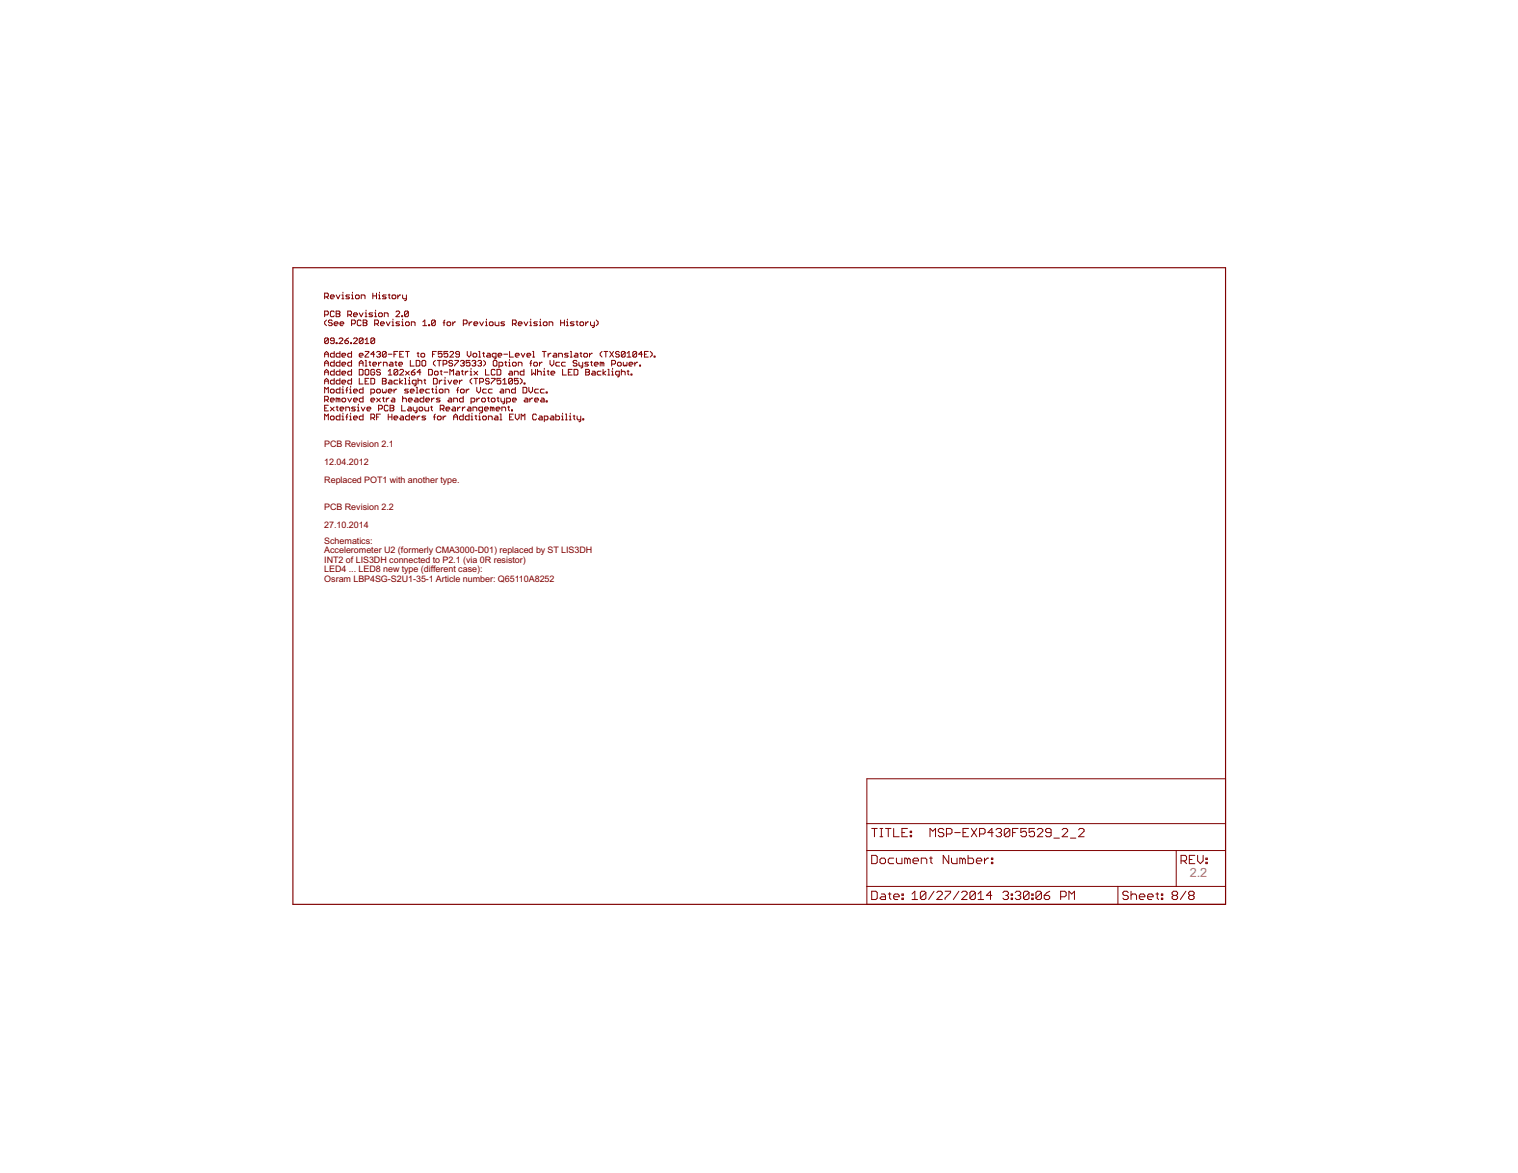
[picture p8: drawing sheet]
<svg xmlns="http://www.w3.org/2000/svg" width="279mm" height="216mm" viewBox="0 0 279 216" stroke-linecap="round" stroke-linejoin="round" font-family="sans-serif">
<g fill="none" stroke="#800000" stroke-width=".18">
<path d="M59.8 54.7h.5l.1-.2v-.4l-.1-.1h-.5v1M59.8 58h.5l.1-.2v-.4l-.1-.1h-.5v1M60.1 58.9l-.3 .3v.4l.3 .3M60.1 54.7l.3 .3M60.8 54.7h.7l-.2-.4h-.3l-.2 .2v.3l.2 .2h.3M61.2 59.1l-.2-.2h-.4l-.1 .2 .1 .3h.4l.2 .2-.2 .3h-.4l-.1-.1M61.5 57.4l-.2-.1h-.3l-.2 .1v.7l.2 .2h.3l.2-.2M61.5 59.6h.7l-.2-.4h-.3l-.2 .2v.4l.2 .1h.3M61.9 54.3l.3 .7 .4-.7M61.9 57.3h.5l.2 .1-.2 .4 .2 .3-.2 .2h-.5zM61.9 57.8h.5M62.6 59.6h.7l-.2-.4h-.3l-.2 .2v.4l.2 .1h.3"/>
<path d="M62.9 55h.4M62.9 54.3h.2v.7M63.1 53.8v.2M64 58h.5l.2-.2v-.4l-.2-.1h-.5v1M64.3 54.3h-.5l-.2 .2 .7 .3-.1 .2h-.6M64.3 58l.4 .3M64.7 55h.4M64.7 54.3h.2v.7M64.7 59.6h.5l.2-.2v-.3l-.2-.2h-.5v1M64.9 53.8v.2M65.1 58h.7l-.2-.4h-.4l-.1 .2v.3l.1 .2h.4M65.4 54.5l.2-.2h.3l.2 .2v.3l-.2 .2h-.3l-.2-.2z"/>
<path d="M66.1 57.6l.4 .7 .3-.7M66.5 59.1l-.2-.2h-.3l-.2 .2v.7l.2 .1h.3l.2-.1M66.5 55v-.7h.5l.2 .2v.5M66.8 58.9h.6l.1 .2-.1 .3 .1 .4-.1 .1h-.6zM66.8 59.4h.6M67.2 58.3h.3M67.2 57.6h.2v.7M67.4 57.1v.2M68.6 57.6h-.5l-.2 .2 .2 .2h.3l.2 .1-.2 .2h-.5M68.6 54v1M68.6 54.5h.7M69 59.6h.5l.2-.2v-.3l-.2-.2h-.5v1"/>
<path d="M69 58.3h.3M69 57.6h.1v.7M69.1 57.1v.2M69.3 54v1M69.3 59.6l.4 .3M69.7 55h.3M69.7 54.3h.1v.7M69.7 57.8l.1-.2h.4l.2 .2v.3l-.2 .2h-.4l-.1-.2zM69.8 53.8v.2M70 59.6h.7l-.2-.4h-.3l-.2 .2v.4l.2 .1h.3M70.7 58.3v-.7h.6l.1 .2v.5M71.1 54.3h-.5l-.2 .2 .2 .2h.3l.2 .1-.2 .2h-.5"/>
<path d="M71.1 59.2l.3 .7 .4-.7M71.5 54.3h.3M71.6 54.1v.7l.2 .2M72.2 54.5l.1-.2h.4l.2 .2v.3l-.2 .2h-.4l-.1-.2zM72.2 59.9h.3M72.2 59.2h.1v.7M72.3 58.7v.2M72.9 57.4l.1-.1h.4l.2 .1v.2l-.7 .7h.7M73.2 54.3v.7M73.6 59.2h-.6l-.1 .2 .7 .4-.2 .1h-.5M73.7 54.3h-.1l-.4 .4M73.9 58.1h.2v.2h-.2z"/>
<path d="M73.9 59.2h.2v.7M73.9 59.9h.4M74.1 54.3v.5l.2 .2h.5M74.1 58.7v.2M74.6 59.4l.2-.2h.4l.1 .2v.4l-.1 .1h-.4l-.2-.1zM74.8 54.3v.9l-.3 .1M75.2 57.4l-.2-.1h-.4l-.1 .1v.7M75.2 57.4v.7l-.2 .2h-.4l-.1-.2M75.2 57.4l-.7 .7M75.7 59.9v-.7h.5l.2 .2v.5M77.8 59.9h.7M77.8 59.2l.4-.3v1"/>
<path d="M78.9 59.8h.2v.1h-.2zM80.1 59.1l-.2-.2h-.3l-.2 .2v.7M80.1 59.1v.7l-.2 .1h-.3l-.2-.1M80.1 59.1l-.7 .7M81.6 59.4h.3M81.9 58.9l-.2 .2v.8M82.3 59.4l.1-.2h.4l.2 .2v.4l-.2 .1h-.4l-.1-.1zM83.3 59.2v.7M83.8 59.2h-.1l-.4 .4M85.3 59.6h.5l.2-.2v-.3l-.2-.2h-.5v1M86.3 59.2v.7M86.9 59.2h-.2l-.4 .4"/>
<path d="M87.2 59.6h.7l-.1-.4h-.4l-.2 .2v.4l.2 .1h.4M88.3 59.2l.3 .7 .4-.7M89.4 59.9h.3M89.4 59.2h.1v.7M89.5 58.7v.2M90.1 59.4l.1-.2h.4l.2 .2v.4l-.2 .1h-.4l-.1-.1zM91.1 59.2v.6l.2 .1h.5v-.7M92.9 59.2h-.5l-.2 .2 .7 .4-.2 .1h-.5M94.3 59.6h.5l.2-.2v-.3l-.2-.2h-.5v1M94.7 59.6l.3 .3M95.4 59.6h.7l-.2-.4h-.3l-.2 .2v.4l.2 .1h.3M96.5 59.2l.3 .7 .4-.7"/>
<path d="M97.5 59.9h.4M97.5 59.2h.2v.7M97.7 58.7v.2M98.9 59.2h-.5l-.2 .2 .7 .4-.2 .1h-.5M99.3 59.9h.3M99.3 59.2h.2v.7M99.5 58.7v.2M100 59.4l.2-.2h.3l.2 .2v.4l-.2 .1h-.3l-.2-.1zM101.1 59.9v-.7h.5l.1 .2v.5M103.2 59.4h.7M103.2 58.9v1M103.9 58.9v1"/>
<path d="M104.2 59.9h.4M104.2 59.2h.2v.7M104.4 58.7v.2M105.7 59.2h-.6l-.1 .2 .1 .2h.4l.2 .2-.2 .1h-.5M106 59.2h.4M106.2 59.1v.7l.2 .1M106.7 59.4l.2-.2h.4l.1 .2v.4l-.1 .1h-.4l-.2-.1zM107.8 59.2v.7M108.3 59.2h-.2l-.3 .4M108.7 59.2v.6l.2 .1h.5M109.4 59.2v.9l-.4 .2M109.7 58.9l.4 .3v.4l-.4 .3"/>
<path d="M59.8 65.7v-.7l.3-.3 .3 .3v.7M59.8 67.4v-.7l.3-.4 .3 .4v.7M59.8 69v-.7l.3-.3 .3 .3v.7M59.8 70.7v-.7l.3-.4 .3 .4v.7M59.8 72.3v-1l.3 .3 .3-.3v1M59.8 73.6h.5l.1-.2v-.3l-.1-.2h-.5v1.1M59.8 77.3v-1.1l.3 .4 .3-.4v1.1M59.8 65.2h.6M59.8 68.5h.6M59.8 66.8h.6M59.8 70.1h.6M59.8 75.1h.3"/>
<path d="M60.1 73.6l.3 .4M60.4 62.4l-.1-.2h-.4l-.1 .2v.7M60.4 74.6h-.6v1h.6M60.4 62.4v.7l-.1 .1h-.4l-.1-.1M60.4 62.4l-.6 .7M60.8 73.6h.7l-.2-.3h-.3l-.2 .1v.4l.2 .2h.3M60.8 74.9l.7 .7M61 71.6h.3l.2 .2v.4l-.2 .1h-.3l-.2-.1v-.4zM61 76.6h.3l.2 .2v.3l-.2 .2h-.3l-.2-.2v-.3zM61.5 62.7h-.5l-.2-.2 .2-.3h.3l.2 .2v.7l-.2 .1h-.3l-.2-.1M61.5 64.7v1h-.5l-.2-.1v-.4l.2-.2h.5M61.5 66.3v1.1h-.5l-.2-.2v-.4l.2-.1h.5"/>
<path d="M61.5 68v1h-.5l-.2-.1v-.4l.2-.2h.5M61.5 69.6v1.1h-.5l-.2-.2v-.4l.2-.1h.5M61.5 74.9l-.7 .7M61.9 63.1h.1v.1h-.1zM61.9 74.9h.3M62 74.8v.6l.2 .2M62.2 73.4l-.3-.1v.7M62.2 73.4l.2-.1 .2 .1v.6M62.2 73.4v.6M62.4 62.4l.2-.2h.3l.2 .2v.1l-.7 .7h.7M62.6 64.7v1h-.6l-.1-.1v-.4l.1-.2h.6M62.6 66.3v1.1h-.6l-.1-.2v-.4l.1-.1h.6"/>
<path d="M62.6 68v1h-.6l-.1-.1v-.4l.1-.2h.6M62.6 69.6v1.1h-.6l-.1-.2v-.4l.1-.1h.6M62.6 71.3v1h-.6l-.1-.1v-.4l.1-.2h.6M62.6 76.2v1.1h-.6l-.1-.2v-.3l.1-.2h.6M62.6 75.3h.7l-.2-.4h-.3l-.2 .2v.3l.2 .2h.3M62.9 71.6h.2v.7M62.9 76.6h.2v.7M62.9 65.4h.7l-.1-.4h-.4l-.2 .2v.4l.2 .1h.4M62.9 67h.7l-.1-.3h-.4l-.2 .1v.4l.2 .2h.4M62.9 68.7h.7l-.1-.4h-.4l-.2 .2v.4l.2 .1h.4M62.9 70.3h.7l-.1-.3h-.4l-.2 .1v.4l.2 .2h.4M62.9 73.4l.2-.1h.4l.1 .1v.4l-.1 .2h-.4l-.2-.2z"/>
<path d="M62.9 72.3h.4M62.9 77.3h.4M63.1 71.1v.2M63.1 76.1v.1M63.5 62.7h.5l.2 .4-.2 .1h-.4l-.1-.1zM63.6 75.6v-.7h.6l.1 .2v.5M63.6 71.8h.4M63.6 76.8h.4M64 71.3l-.2 .2v.8M64 76.2l-.2 .2v.9M64 73.3l.3 .7 .4-.7M64.2 62.2l-.7 .5"/>
<path d="M64.3 71.6h.2v.7M64.3 76.6h.2v.7M64.3 72.3h.4M64.3 77.3h.4M64.5 63.1h.2v.1h-.2zM64.5 71.1v.2M64.5 76.1v.1M64.7 64.7v1h-.5l-.2-.1v-.4l.2-.2h.5M64.7 66.3v1.1h-.5l-.2-.2v-.4l.2-.1h.5M64.7 68v1h-.5l-.2-.1v-.4l.2-.2h.5M64.7 69.6v1.1h-.5l-.2-.2v-.4l.2-.1h.5M65.1 62.4l.1-.2h.4l.2 .2v.1l-.7 .7h.7"/>
<path d="M65.1 72h.7l-.2-.4h-.4l-.1 .2v.4l.1 .1h.4M65.1 73.6h.7l-.2-.3h-.4l-.1 .1v.4l.1 .2h.4M65.1 76.9h.7l-.2-.3h-.4l-.1 .2v.3l.1 .2h.4M65.4 74.9h-.5l-.2 .2 .2 .2h.3l.2 .1-.2 .2h-.5M65.8 75.6h.3M65.8 74.9h.2v.7M66 74.4v.2M66.1 65.4h.7l-.1-.4h-.4l-.2 .2v.4l.2 .1h.4M66.1 67.4v-.7l.4-.4 .3 .4v.7M66.1 68h.6l.1 .2v.7l-.1 .1h-.6zM66.1 69.6v1.1h.7M66.1 66.8h.7"/>
<path d="M66.5 74.9l.3 .7 .4-.7M66.8 62.4l-.1-.2h-.4l-.2 .2v.7M66.8 71.3v1h-.5l-.2-.1v-.4l.2-.2h.5M66.8 72.9v1.1h-.5l-.2-.2v-.4l.2-.1h.5M66.8 76.2v1.1h-.5l-.2-.2v-.3l.2-.2h.5M66.8 62.4v.7l-.1 .1h-.4l-.2-.1M66.8 62.4l-.7 .7M67.2 64.7h.7v.2l-.7 .7v.1h.7M67.2 63.2h.7M67.2 62.5l.3-.3v1M67.2 66.3h.2v1.1M67.2 67.4h.3"/>
<path d="M67.2 70.1h.3M67.4 68h.3l.2 .2v.7l-.2 .1h-.3l-.2-.1v-.7zM67.5 75.3h.7l-.1-.4h-.4l-.2 .2v.3l.2 .2h.4M67.9 69.6h-.7v1.1h.7M67.9 66.7h.3M68.1 66.5v.7l.1 .2M68.3 69.6h.5l.2 .2v.7l-.2 .2h-.5zM68.3 72.3h.5l.2-.1v-.4l-.2-.2h-.5v1.1M68.3 73.6h.7l-.2-.3h-.4l-.1 .1v.4l.1 .2h.4M68.3 76.9h.5l.2-.1v-.4l-.2-.2h-.5v1.1M68.6 76.9l.4 .4M68.6 67h.7l-.2-.3h-.3l-.2 .1v.4l.2 .2h.3"/>
<path d="M69 62.4l-.2-.2h-.4l-.1 .2v.7M69 62.4v.7l-.2 .1h-.4l-.1-.1M69 68.2l-.2-.2h-.4l-.1 .2v.7l.1 .1h.4l.2-.1v-.4h-.4M69 62.4l-.7 .7M69 65.2h-.7l.5-.5v1M69.3 64.9l.2-.2h.3l.2 .2-.2 .3M69.3 73.3l.7 .7M69.3 76.8h.4M69.5 71.6h.3l.2 .2v.4l-.2 .1h-.3l-.2-.1v-.4zM69.7 65.2h.1M69.7 75.3h.5l.2-.2v-.3l-.2-.2h-.5v1M69.7 66.7v.7"/>
<path d="M69.8 65.2l.2 .2-.2 .3h-.3l-.2-.1M70 68.2l-.2-.2h-.3l-.2 .3 .2 .2h.3l.2 .4-.2 .1h-.3l-.2-.1M70 76.2h-.7v1.1M70 73.3l-.7 .7M70.2 66.7h-.2l-.3 .3M70.4 69.6h.5l.2 .2-.2 .3 .2 .4-.2 .2h-.5zM70.4 71.6v.6l.2 .1 .1-.1 .2 .1 .2-.1v-.6M70.4 73.3h.3M70.4 70.1h.5M70.6 67.4v-.7h.5l.1 .1v.6M70.6 73.1v.7l.1 .2M71.1 64.9l-.2-.2h-.3l-.2 .2v.7"/>
<path d="M71.1 64.9v.7l-.2 .1h-.3l-.2-.1M71.1 64.9l-.7 .7M71.1 73.3v.7M71.4 74.8l-.1-.2h-.4l-.2 .2v.6l.2 .2h.4l.1-.2M71.5 72h.6l-.1-.4h-.4l-.1 .2v.4l.1 .1h.4M71.5 65.2h.6M71.5 69h.6M71.5 68.3l.3-.3v1M71.5 76.2v1.1M71.5 76.8h.6M71.6 73.3h-.2l-.3 .3M71.6 70h.4l.1 .1v.6h-.5l-.1-.2 .1-.2h.5"/>
<path d="M71.8 66.7h.4l.1 .1v.6h-.5l-.2-.2 .2-.2h.5M71.8 74.6h.5l.2 .2-.2 .3 .2 .3-.2 .2h-.5zM71.8 75.1h.5M72.1 76.2v1.1M72.2 73.3h.3l.2 .1v.6h-.5l-.2-.2 .2-.2h.5M72.5 76.9h.7l-.2-.3h-.3l-.2 .2v.3l.2 .2h.3M72.5 65.2h.4M72.5 71.6v.7M72.7 66.7h.3M72.9 66.5v.7l.1 .2M73 71.6h-.1l-.4 .4M73.2 68.2v.7l-.2 .1h-.3l-.2-.1"/>
<path d="M73.2 64.7h-.7v1M73.2 68.2l-.2-.2h-.3l-.2 .2v.7M73.2 70h-.5l-.2 .1v.4l.2 .2h.5M73.2 68.2l-.7 .7M73.4 67h.7l-.2-.3h-.3l-.2 .1v.4l.2 .2h.3M73.6 65.2h.3M73.6 69.6v1.1M73.6 68.2l.1-.2h.4l.2 .2v.1l-.7 .7h.7M73.7 76.6h.4l.2 .2v.5h-.6l-.1-.2 .1-.2h.6M73.9 74.6v1h.7M74.1 72.9v1.1M74.1 73.4l.2-.1h.3l.2 .1v.6"/>
<path d="M74.1 70l-.5 .3 .5 .4M74.3 64.7h-.7v1h.7M74.5 69.6h.1v1.1M74.5 70.7h.3M74.6 68.3l.7 .7M74.6 64.7h.7M75 64.7v1M75.2 71.6h-.6l-.1 .2 .7 .4-.2 .1h-.5M75.2 73.6h.7l-.2-.3h-.3l-.2 .1v.4l.2 .2h.3M75.2 74.9h.3l.2 .2v.5h-.5l-.2-.2 .2-.1h.5M75.2 70.7h.3M75.2 70h.2v.7"/>
<path d="M75.3 76.2v1.1h-.5l-.2-.2v-.3l.2-.2h.5M75.3 68.3l-.7 .7M75.4 69.4v.2M75.5 72h.7l-.1-.4h-.4l-.2 .2v.4l.2 .1h.4M75.5 66.3v1.1h.7M75.7 68.5h.5l.2 .4-.2 .1h-.3l-.2-.1zM75.7 76.9h.7l-.2-.3h-.3l-.2 .2v.3l.2 .2h.3M76.1 74.9v.5l.1 .2h.6M76.4 68l-.7 .5M76.4 73.3h.4l.1 .1v.6h-.5l-.2-.2 .2-.2h.5M76.6 70.7h-.5l-.2-.2v-.4l.2-.1h.5v.8l-.4 .2M76.6 66.3h.5l.2 .2v.7l-.2 .2h-.5z"/>
<path d="M76.6 72.3h.3M76.6 71.3h.2v1M76.8 74.9v.9l-.4 .2M76.8 65h.3M76.8 76.6v.7M76.9 64.9v.7l.2 .1M76.9 69.6v1.1M76.9 70.1l.2-.1h.4l.1 .1v.6M77.1 75.1l.2-.2h.3l.2 .2v.3l-.2 .2h-.3l-.2-.2zM77.3 76.6h-.2l-.3 .3M77.3 72h.7l-.2-.4h-.3l-.2 .2v.4l.2 .1h.3M77.5 65.2l.2-.2h.3l.2 .2v.4l-.2 .1h-.3l-.2-.1z"/>
<path d="M77.5 68.5h-.7l.5-.5v1M77.7 66.5l.1-.2h.4l.2 .2v.7l-.2 .2h-.4l-.1-.2zM78 72.9v1.1h-.5l-.2-.2v-.4l.2-.1h.5M78 70h.4M78.2 69.8v.7l.2 .2M78.2 74.9v.5l.2 .2h.5v-.7M78.4 73.6h.7l-.2-.3h-.4l-.1 .1v.4l.1 .2h.4M78.4 76.6h-.6l-.1 .2 .1 .1h.4l.2 .2-.2 .2h-.5M78.9 68h.5l.2 .2v.7l-.2 .1h-.5zM79.1 71.6h-.6l-.1 .2v.4l.1 .1h.6M79.2 74.9h.4M79.4 74.8v.6l.2 .2"/>
<path d="M79.4 73.3v.7M79.4 71.6h.4M79.6 71.5v.7l.2 .1M79.6 65.2h.3M79.8 69.6h.5l.2 .2v.7l-.2 .2h-.5zM79.8 76.8h.3M79.9 73.3h-.1l-.4 .3M80 68.5l.1-.2h.4l.1 .2v.4l-.1 .1h-.4l-.1-.1zM80.1 66.3l-.3 .4v.3l.3 .4M80.1 72.3h.4M80.1 71.6h.2v.7M80.1 76.2l-.2 .2v.9"/>
<path d="M80.3 64.7h-.7v1M80.3 71.1v.2M80.5 76.8l.2-.2h.3l.2 .2v.3l-.2 .2h-.3l-.2-.2zM80.5 66.3h.7M80.8 66.3v1.1M80.9 71.8l.1-.2h.4l.1 .2v.4l-.1 .1h-.4l-.1-.1zM80.9 70v.7M81 73.3h-.5l-.2 .1 .7 .4-.2 .2h-.5M81 75.3h.6l.1-.2v-.3l-.1-.2h-.6v1M81 68.3h.4M81.2 68.2v.7l.2 .1M81.4 75.3l.3 .3"/>
<path d="M81.4 64.7h-.7v.5l.3-.2 .4 .2v.4l-.2 .1h-.4l-.1-.1M81.4 70h-.2l-.3 .3M81.6 67h.5l.2-.2v-.3l-.2-.2h-.5v1.1M81.6 76.6v.7M81.7 68.5h.7M81.7 70h.2v.7M81.7 70.7h.4M81.9 72.3v-.7h.5l.2 .2v.5M81.9 69.4v.2M82.1 75.3h.7l-.2-.4h-.3l-.2 .2v.3l.2 .2h.3M82.1 76.6h-.2l-.3 .3M82.4 64.7h-.7v.5l.4-.2 .3 .2v.4l-.1 .1h-.4l-.2-.1"/>
<path d="M82.4 70l.4 .7 .3-.7M82.6 73.3h.4l.1 .1v.6h-.5l-.2-.2 .2-.2h.5M82.8 64.9l.2-.2h.3l.2 .2v.1l-.7 .7h.7M82.8 69v-1l.3 .3 .4-.3v1M83.3 66.5l-.2-.2h-.3l-.2 .2 .2 .3h.3l.2 .2-.2 .4h-.3l-.2-.2M83.3 74.9h.4l.1 .2v.5h-.5l-.2-.2 .2-.1h.5M83.5 70.3h.7l-.2-.3h-.3l-.2 .1v.4l.2 .2h.3M83.5 74v-.7h.5l.2 .1v.6M83.5 77.3v-.7l.4-.4 .3 .4v.7M83.5 76.8h.7M83.7 66.3h.7v.2l-.7 .7v.2M84 68.3h.4l.2 .2v.5h-.6l-.1-.1 .1-.2h.6"/>
<path d="M84 71.8h.4M84.2 74.9v.7M84.4 71.3l-.2 .2v.8M84.6 65.2h-.6l-.1-.2 .1-.3h.4l.2 .2v.7l-.2 .1h-.4l-.1-.1M84.6 70v.7M84.7 74.9h-.1l-.4 .4M84.8 71.8l.1-.2h.4l.1 .2v.4l-.1 .1h-.4l-.1-.1zM84.8 66.5l.1-.2h.4l.1 .2-.1 .3M84.9 68.3h.4M85.1 68.2v.7l.2 .1M85.1 66.8h.2M85.1 70l-.5 .3"/>
<path d="M85.1 74.9v.7M85.3 76.2v1.1h-.5l-.2-.2v-.3l.2-.2h.5M85.3 72.9v1.1h-.5l-.2-.2v-.4l.2-.1h.5M85.3 66.8l.1 .2-.1 .4h-.4l-.1-.2M85.6 74.9h-.2l-.3 .4M85.6 68.3v.7M85.8 71.6v.7M86 64.7v.7l.3 .3 .4-.3v-.7M86.1 68.3h-.1l-.4 .4M86.2 74.9h.3l.2 .2v.5h-.5l-.2-.2 .2-.1h.5M86.3 76.2v1.1h-.5l-.2-.2v-.3l.2-.2h.5M86.3 71.6l-.5 .4"/>
<path d="M86.5 66.3h-.7v.5l.4-.1 .3 .1v.4l-.2 .2h-.3l-.2-.2M86.5 68.3h.2v.7M86.5 69h.4M86.7 67.8v.2M86.7 74h.5l.2-.2v-.4l-.2-.1h-.5v1M86.7 77.3h.3M86.7 76.6h.2v.7M86.9 66.5l.2-.2h.3l.2 .2-.2 .3M86.9 69.6l-.4 .4v.3l.4 .4M86.9 76.1v.1M87.1 65.2l.1-.2h.4l.2 .2v.4l-.2 .1h-.4l-.1-.1zM87.1 75.6v-.7h.5l.2 .2v.5"/>
<path d="M87.2 68.3l.7 .7M87.2 66.8h.2M87.2 69.6h.7M87.4 66.8l.2 .2-.2 .4h-.3l-.2-.2M87.4 76.6h.4M87.6 69.6v1.1M87.6 76.4v.7l.2 .2M87.8 71.3v.7l.3 .3 .4-.3v-.7M87.8 73.3v.7M87.9 68.3l-.7 .7M87.9 66.5l.2-.2h.4l.1 .2-.1 .3M88.1 65.7h.4"/>
<path d="M88.1 64.7h.2v1M88.1 76.6h.2v.7M88.1 77.3h.4M88.3 70.3h.5l.2-.2v-.3l-.2-.2h-.5v1.1M88.3 76.1v.1M88.3 73.3l-.5 .3M88.3 66.8h.2M88.5 66.8l.1 .2-.1 .4h-.4l-.2-.2M88.6 73.4l.2-.1h.4l.1 .1v.4l-.1 .2h-.4l-.2-.2zM88.8 75.6h-.5l-.2-.2v-.3l.2-.2h.5v.9l-.3 .2M88.8 76.8l.2-.2h.3l.2 .2v.3l-.2 .2h-.3l-.2-.2zM88.8 65h.4"/>
<path d="M89 64.9v.7l.2 .1M89 66.3l.3 .4v.3l-.3 .4M89.2 75.3h.7l-.2-.4h-.4l-.1 .2v.3l.1 .2h.4M89.4 68v1h.6M89.5 71.6h-.5l-.2 .2v.4l.2 .1h.5M89.7 65h.4l.1 .2v.5h-.5l-.2-.1 .2-.2h.5M89.7 73.3h.4M89.9 77.3v-.7h.5l.2 .2v.5M89.9 73.1v.7l.2 .2M90 69.8l-.1-.2h-.4l-.1 .2 .1 .3h.4l.1 .2-.1 .4h-.4l-.1-.2M90.4 69.6h.7v.2l-.7 .7v.2M90.4 73.4l.2-.1h.4l.1 .1v.4l-.1 .2h-.4l-.2-.2z"/>
<path d="M90.6 75.1l-.3-.2v.7M90.6 75.1v.5M90.6 71.6h-.5l-.2 .2v.4l.2 .1h.5M90.6 75.1l.2-.2 .1 .2v.5M90.8 66.5l.2-.2h.3l.2 .2v.7l-.2 .2h-.3l-.2-.2zM91.1 76.6h.4l.2 .2v.5h-.6l-.1-.2 .1-.2h.6M91.1 68.2l-.1-.2h-.4l-.2 .2v.7l.2 .1h.4l.1-.1M91.3 65.7h-.5l-.2-.1v-.4l.2-.2h.5v.9l-.3 .2M91.3 75.3h.7l-.2-.4h-.3l-.2 .2v.3l.2 .2h.3M91.5 68h.5l.2 .2v.7l-.2 .1h-.5zM91.5 73.3h.3M91.7 73.1v.7l.1 .2"/>
<path d="M91.7 65.4h.7l-.2-.4h-.4l-.1 .2v.4l.1 .1h.4M91.8 67.4h.6l.1-.2v-.4l-.1-.1h-.6v1M92 76.2h.2v1.1M92 77.3h.4M92.2 69.6h-.7v.5l.3-.1 .4 .1v.4l-.2 .2h-.3l-.2-.2M92.2 71.6h.3l.2 .2v.5h-.5l-.2-.1 .2-.2h.5M92.2 73.3v.5l.2 .2h.5M92.4 75.6v-.7h.5l.2 .2v.5M92.5 70.7h.7M92.5 70l.4-.4v1.1M92.7 65.2h.7M92.9 73.3v.8l-.4 .2"/>
<path d="M92.9 66.7h.4M93.1 66.5v.7l.2 .2M93.1 72.3v-.7h.5l.2 .2v.5M93.3 74h.5l.2-.2v-.4l-.2-.1h-.5v1M93.4 74.9h.4M93.6 66.7h.2v.7M93.6 67.4h.4M93.6 74.8v.6l.2 .2M93.8 68.3h.3l.2 .2v.5h-.5l-.2-.1 .2-.2h.5M93.8 64.7v1h.7M93.8 66.1v.2M93.8 76.8h.3"/>
<path d="M94.1 75.4h.2v.2h-.2zM94.3 69.8v.7l-.2 .2h-.3l-.2-.2M94.3 73.6h.7l-.2-.3h-.3l-.2 .1v.4l.2 .2h.3M94.3 69.8l-.2-.2h-.3l-.2 .2v.7M94.3 69.8l-.7 .7M94.5 66.7h.3l.2 .1v.4l-.2 .2h-.3l-.2-.2v-.4zM94.5 76.2h-.7v1.1h.7M94.7 69v-.7h.5l.2 .2v.5M94.8 65.4h.7l-.1-.4h-.4l-.2 .2v.4l.2 .1h.4M94.8 71.3v1h-.5l-.2-.1v-.4l.2-.2h.5M94.8 76.2v.7l.4 .4 .3-.4v-.7M95.4 69.6h-.7v.5l.3-.1 .4 .1v.4l-.2 .2h-.4l-.1-.2"/>
<path d="M95.4 67.4v-.7h.5l.2 .1v.6M95.7 69.6l.4 .4v.3l-.4 .4M95.9 65l.4 .7 .3-.7M95.9 77.3v-1.1l.4 .4 .3-.4v1.1M96.3 71.3h.5l.2 .2v.7l-.2 .1h-.5zM96.4 68v1h-.5l-.2-.1v-.4l.2-.2h.5M96.5 70.5h.1v.2h-.1zM96.6 73.3h.4l.2 .1v.6h-.6l-.1-.2 .1-.2h.6M97 65.4h.7l-.2-.4h-.3l-.2 .2v.4l.2 .1h.3M97.3 71.3v.7l.4 .3 .3-.3v-.7M97.5 73.3v.7M97.5 66.8h.4"/>
<path d="M97.9 66.3l-.2 .2v.9M97.9 68v1l.3-.3 .4 .3v-1M98 65.7h.4M98 64.7h.2v1M98 73.3h-.1l-.4 .3M98.2 66.8l.2-.1h.3l.2 .1v.4l-.2 .2h-.3l-.2-.2zM98.4 73.6h.7l-.2-.3h-.3l-.2 .1v.4l.2 .2h.3M98.7 76.4l-.1-.2h-.4l-.2 .2v.7l.2 .2h.4l.1-.2M98.9 68.5l.2-.2h.4l.1 .2v.5M98.9 68v1M99.1 71.6h-.5l-.2 .2v.4l.2 .1h.5M99.3 76.6h.3l.2 .2v.5h-.5l-.2-.2 .2-.2h.5"/>
<path d="M99.3 66.7v.7M99.6 73.3h.4l.2 .1v.6h-.6l-.1-.2 .1-.2h.6M99.8 66.7h-.2l-.3 .3M99.8 64.7h.7M100 68.3h.2v.7M100 69h.4M100.2 71.6h-.6l-.1 .2v.4l.1 .1h.6M100.2 64.7v1M100.2 67.8v.2M100.2 77.3h.5l.2-.2v-.3l-.2-.2h-.5v1M100.5 72.2h.2v.1h-.2zM100.5 73.8h.2v.2h-.2z"/>
<path d="M100.7 68.3h.3M100.9 65v.7M100.9 68.2v.7l.1 .1M101.2 66.3v.7l.4 .4 .3-.4v-.7M101.4 65l-.5 .4M101.4 68.7h.7l-.2-.4h-.3l-.2 .2v.4l.2 .1h.3M101.4 76.6h.4l.1 .2v.5h-.5l-.2-.2 .2-.2h.5M101.9 65h.4l.2 .2v.5h-.6l-.1-.1 .1-.2h.6M102.3 76.2v1.1h.5l.2-.2v-.3l-.2-.2h-.5M102.8 65.7v-.7h.6l.1 .2v.5M103 66.7h-.5l-.2 .1v.4l.2 .2h.5M103.4 76.6h.1v.7"/>
<path d="M103.4 77.3h.3M103.5 68v1h.7M103.5 76.1v.1M104.1 66.7h-.6l-.1 .1v.4l.1 .2h.6M104.1 77.3h.3M104.1 76.2h.1v1.1M104.6 65h-.5l-.2 .2 .7 .4-.2 .1h-.5M104.6 68.5h.4M104.8 77.3h.3M104.8 76.6h.2v.7M105 65.7h.3M105 64.7h.1v1"/>
<path d="M105 76.1v.1M105.3 68h-.7v1h.7M105.5 76.6h.3M105.7 68h.5l.2 .2v.7l-.2 .1h-.5zM105.7 76.4v.7l.1 .2M105.9 65h.3l.2 .2v.5h-.5l-.2-.1 .2-.2h.5M106.2 66.5l-.2-.2h-.3l-.2 .2 .2 .3h.3l.2 .2-.2 .4h-.3l-.2-.2M106.2 76.6v.5l.2 .2h.5M106.6 66.7v.5l.1 .2h.6M106.7 65h.4M106.9 76.6v.8l-.3 .2M106.9 64.9v.7l.2 .1"/>
<path d="M107.3 66.7v.8l-.4 .2M107.3 77.1h.1v.2h-.1zM107.4 65.2l.2-.2h.4l.1 .2v.4l-.1 .1h-.4l-.2-.1zM107.8 68h.5l.2 .2-.2 .3 .2 .4-.2 .1h-.5zM107.8 68.5h.5M108.3 66.7h-.5l-.2 .1 .7 .4-.2 .2h-.5M108.5 65v.7M108.7 66.7h.3M108.9 66.5v.7l.1 .2M109 65l-.5 .4M109 68.3h.4l.2 .2v.5h-.6l-.1-.1 .1-.2h.6M109.4 67h.7l-.2-.3h-.3l-.2 .1v.4l.2 .2h.3"/>
<path d="M110.6 68.3h-.5l-.2 .2v.4l.2 .1h.5M110.8 64.7l-.3 .3v.4l.3 .3M110.8 66.8l-.3-.1v.7M110.8 66.8v.6M110.8 66.8l.2-.1 .1 .1v.6M111 68v1M111.2 64.7h.7M111.5 64.7v1M111.5 68.3l-.5 .4 .5 .3M111.9 69h.3M111.9 68h.2v1M112.2 64.7l.7 1"/>
<path d="M112.6 67h.5l.2-.2v-.3l-.2-.2h-.5v1.1M112.6 69h.3M112.6 68.3h.2v.7M112.8 67.8v.2M112.9 64.7l-.7 1M113.6 66.8l.2-.1h.4l.1 .1v.4l-.1 .2h-.4l-.2-.2zM114 64.9l-.2-.2h-.3l-.2 .2 .2 .3h.3l.2 .2v.2l-.2 .1h-.3l-.2-.1M114 69h-.5l-.2-.1v-.4l.2-.2h.5v.9l-.4 .2M114.4 68v1M114.4 68.5l.1-.2h.4l.2 .2v.5M114.7 66.7v.5l.2 .2 .2-.2 .1 .2 .2-.2v-.5M115.1 64.9v.7l-.2 .1h-.4l-.1-.1"/>
<path d="M115.1 64.9l-.2-.2h-.4l-.1 .2v.7M115.1 64.9l-.7 .7M115.4 65.7h.7M115.4 65l.4-.3v1M115.4 68.3h.4M115.6 68.2v.7l.2 .1M115.8 67h.7l-.2-.3h-.3l-.2 .1v.4l.2 .2h.3M116.1 68.9h.2v.1h-.2zM116.8 66.7v.7M117.2 64.9v.7l-.2 .1h-.3l-.2-.1M117.2 64.9l-.2-.2h-.3l-.2 .2v.7M117.2 64.9l-.7 .7"/>
<path d="M117.4 66.7l-.6 .3M117.7 67.2h.2v.2h-.2zM118.2 65.2h-.6l.5-.5v1M118.6 65.2h.4M119.3 64.7h-.7v1h.7M119.7 64.7l.3 .3v.4l-.3 .3M120.4 65.6h.2v.1h-.2zM159.6 143.3h66v23.2h-66zM159.6 156.5h66M159.6 151.6h66M160.4 157.4h.8l.3 .3v1l-.3 .3h-.8zM160.4 152.5h1.1"/>
<path d="M161 152.5v1.5M162 158.2l.2-.3h.5l.3 .3v.5l-.3 .3h-.5l-.2-.3zM162 152.5h.5M162 154h.5M162.2 152.5v1.5M163 152.5h1M163.5 152.5v1.5M164.5 152.5v1.5h1M164.5 157.9h-.8l-.2 .3v.5l.2 .3h.8M165 157.9v.8l.2 .3h.8v-1.1M166 153.2h.5M167 152.5h-1v1.5h1"/>
<path d="M167 158.2l-.2-.3h-.3v1.1M167 158.2l.3-.3 .2 .3v.8M167 158.2v.8M167.5 153.8h.3v.2h-.3zM167.5 153h.3v.2h-.3zM168 158.5h1.1v-.3l-.3-.3h-.5l-.3 .3v.5l.3 .3h.5M169.6 159v-1.1h.7l.3 .3v.8M171.1 157.9h.5M171.2 154v-1.5l.5 .5 .5-.5v1.5M171.3 157.7v1l.3 .3M173.7 152.7l-.2-.2h-.5l-.3 .2v.3l.3 .2h.5l.2 .3v.3l-.2 .2h-.5l-.3-.2M174.2 153.5h.8l.2-.3v-.5l-.2-.2h-.8v1.5"/>
<path d="M174.6 157.4v1.6l-1-1.6v1.6M175.1 157.9v.8l.3 .3h.7v-1.1M175.7 153.2h1M177.2 158.2l-.3-.3h-.2v1.1M177.2 158.2v.8M177.2 158.2l.2-.3 .3 .3v.8M177.2 153.2h.6M178.2 157.4v1.6h.7l.3-.3v-.5l-.3-.3h-.7M178.3 152.5h-1.1v1.5h1.1M178.8 152.5l1 1.5M179.7 158.5h1v-.3l-.3-.3h-.4l-.3 .3v.5l.3 .3h.4M179.8 152.5l-1 1.5"/>
<path d="M180.3 153.5h.8l.2-.3v-.5l-.2-.2h-.8v1.5M181.2 157.9v1.1M182 157.9h-.3l-.5 .6M182.5 158.7h.2v.3h-.2zM182.5 157.9h.2v.3h-.2zM182.8 153.2h-1l.8-.7v1.5M183.3 152.7l.3-.2h.5l.2 .2v.3l-.2 .2M183.8 153.2h.3M184.1 153.2l.2 .3v.3l-.2 .2h-.5l-.3-.2M185.9 152.7l-.3-.2h-.5l-.3 .2v1.1M185.9 152.7v1.1l-.3 .2h-.5l-.3-.2M185.9 152.7l-1.1 1.1"/>
<path d="M186.4 153.2h.5M187.4 152.5h-1v1.5M188.9 152.5h-1v.7l.5-.2h.3l.2 .2v.6l-.2 .2h-.5l-.3-.2M190.4 152.5h-1v.7l.5-.2h.3l.2 .2v.6l-.2 .2h-.5l-.3-.2M190.9 152.7l.3-.2h.5l.2 .2v.3l-1 1h1M193.5 153.2h-.8l-.3-.2v-.3l.3-.2h.5l.3 .2v1.1l-.3 .2h-.5l-.3-.2M194 154.3h1M195.5 152.7l.2-.2h.6l.2 .2v.3l-1 1h1M197 154.3h1M198.5 152.7l.3-.2h.5l.2 .2v.3l-1 1h1M216.5 156.5v6.7M217.4 158.5h.7l.3-.3v-.5l-.3-.3h-.7v1.6"/>
<path d="M217.9 158.5l.5 .5M218.9 158.2h.5M219.9 157.4h-1v1.6h1M220.4 157.4v1.1l.5 .5 .5-.5v-1.1M222 158.7h.2v.3h-.2zM222 157.9h.2v.3h-.2zM159.6 163.2h66M160.4 164h.8l.3 .3v1l-.3 .3h-.8zM162.2 164.5h.5l.3 .3v.8h-.8l-.2-.3 .2-.2h.8M163.5 164.5h.5M163.7 164.3v1l.3 .3M164.5 165.1h1v-.3l-.3-.3h-.5l-.2 .3v.5l.2 .3h.5"/>
<path d="M166 165.3h.3v.3h-.3zM166 164.5h.3v.3h-.3zM167.9 165.6h1M167.9 164.5l.5-.5v1.6M170.4 164.3v1l-.2 .3h-.5l-.3-.3M170.4 164.3l-.2-.3h-.5l-.3 .3v1M170.4 164.3l-1 1M171.9 164l-1 1.6M172.4 164.3l.3-.3h.5l.2 .3v.2l-1 1.1h1M173.9 164h1.1v.3l-1.1 1v.3M176.5 164l-1 1.6M177 164.3l.2-.3h.6l.2 .3v.2l-1 1.1h1"/>
<path d="M179.5 164.3v1l-.2 .3h-.5l-.3-.3M179.5 164.3l-.2-.3h-.5l-.3 .3v1M179.5 164.3l-1 1M180 165.6h1M180 164.5l.5-.5v1.6M182.6 164.8h-1.1l.8-.8v1.6M184.6 164.3l.2-.3h.6l.2 .3v.2l-.2 .3M185.1 164.8h.3M185.4 164.8l.2 .3v.2l-.2 .3h-.6l-.2-.3M186.1 165.3h.3v.3h-.3zM186.1 164.5h.3v.3h-.3zM186.9 164.3l.2-.3h.5l.3 .3v.2l-.3 .3"/>
<path d="M187.4 164.8h.2M187.6 164.8l.3 .3v.2l-.3 .3h-.5l-.2-.3M189.4 164.3v1l-.3 .3h-.5l-.2-.3M189.4 164.3l-.3-.3h-.5l-.2 .3v1M189.4 164.3l-1 1M189.9 165.3h.3v.3h-.3zM189.9 164.5h.3v.3h-.3zM191.7 164.3l-.3-.3h-.5l-.2 .3v1M191.7 164.3v1l-.3 .3h-.5l-.2-.3M191.7 164.3l-1 1M192.2 164.8h.8l.2 .3v.2l-.2 .3h-.6l-.2-.3zM193.2 164l-.5 .3-.5 .5"/>
<path d="M195.2 165.1h.8l.2-.3v-.5l-.2-.3h-.8v1.6M196.7 165.6v-1.6l.6 .5 .5-.5v1.6M205.8 163.2v3.3M207.7 164.3l-.3-.3h-.5l-.2 .3v.2l.2 .3h.5l.3 .3v.2l-.3 .3h-.5l-.2-.3M208.2 164.8l.2-.3h.5l.3 .3v.8M208.2 164v1.6M209.7 165.1h1v-.3l-.2-.3h-.5l-.3 .3v.5l.3 .3h.5M211.2 165.1h1v-.3l-.2-.3h-.5l-.3 .3v.5l.3 .3h.5M212.7 164.5h.6M213 164.3v1l.3 .3M213.8 165.3h.2v.3h-.2zM213.8 164.5h.2v.3h-.2z"/>
<path d="M216 164.8l-.3-.3v-.2l.3-.3h.5l.2 .3v.2l-.2 .3M216 164.8l-.3 .3v.2l.3 .3h.5l.2-.3v-.2l-.2-.3M216 164.8h.5M218.3 164l-1 1.6M219 164.8l-.2 .3v.2l.2 .3h.5l.3-.3v-.2l-.3-.3M219 164.8l-.2-.3v-.2l.2-.3h.5l.3 .3v.2l-.3 .3M219 164.8h.5"/>
</g>
<path d="M53.9 49.3h171.7v117.2h-171.7z" fill="none" stroke="#800000" stroke-width=".21"/>
<text font-size="2.6" fill="#808080" x="219" y="161.5">2.2</text>
<g font-size="1.8" fill="#800000">
<text x="59.7" y="82.3">PCB Revision 2.1</text>
<text x="59.7" y="85.6">12.04.2012</text>
<text x="59.7" y="88.9">Replaced POT1 with another type.</text>
<text x="59.7" y="93.8">PCB Revision 2.2</text>
<text x="59.7" y="97.1">27.10.2014</text>
<text x="59.7" y="100.1">Schematics:</text>
<text x="59.7" y="101.8">Accelerometer U2 (formerly CMA3000-D01) replaced by ST LIS3DH</text>
<text x="59.7" y="103.6">INT2 of LIS3DH connected to P2.1 (via 0R resistor)</text>
<text x="59.7" y="105.3">LED4 ... LED8 new type (different case):</text>
<text x="59.7" y="107">Osram LBP4SG-S2U1-35-1 Article number: Q65110A8252</text>
</g>
</svg>
